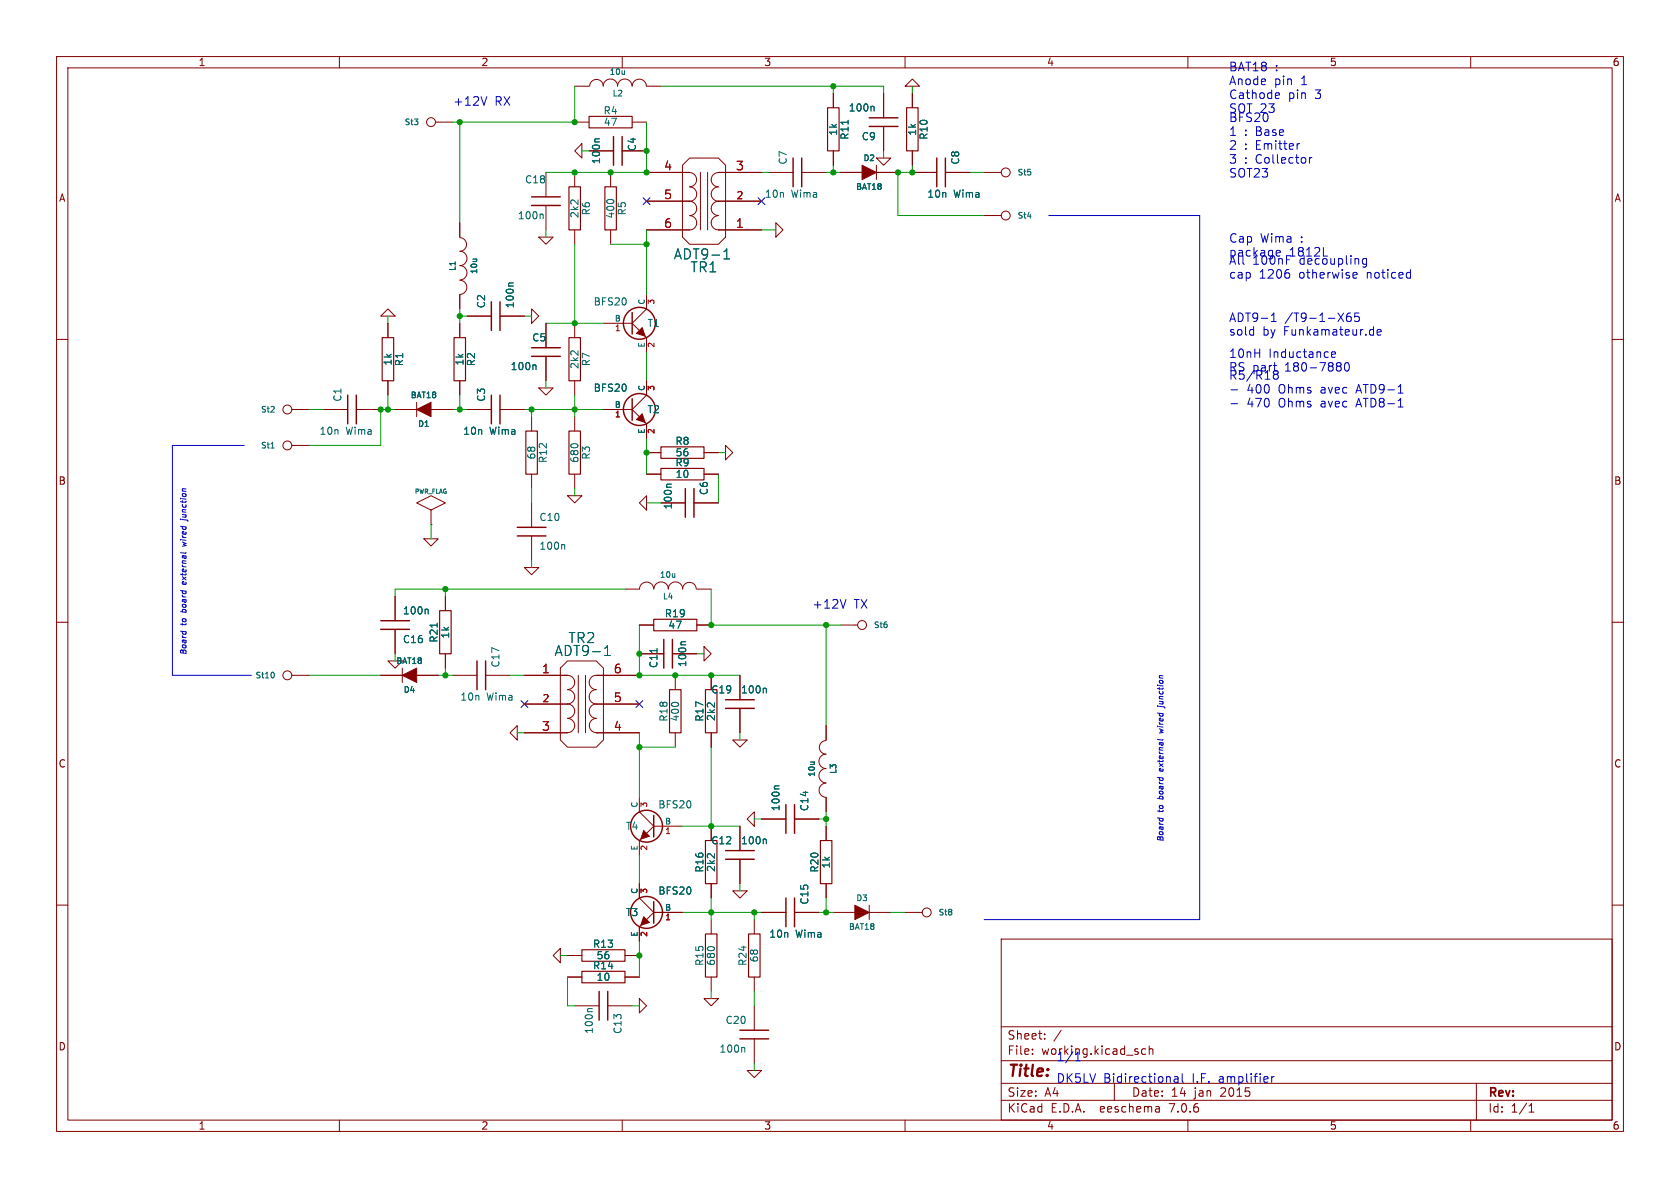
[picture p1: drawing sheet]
<svg xmlns="http://www.w3.org/2000/svg" width="297mm" height="210mm" viewBox="0 0 297 210" stroke-linecap="round" stroke-linejoin="round" font-family="sans-serif">
<g fill="none" stroke="#840000" stroke-width=".18">
<path d="M10 10h277v190h-277zM12 12h273v186h-273zM60 10v2M101.6 15.2h2.5M104.2 15.2a1.19 1.19 0 0 1 1.2-1.2 1.19 1.19 0 0 1 1.2 1.2 1.28 1.28 0 0 1 1.3-1.2 1.28 1.28 0 0 1 1.3 1.2M109.2 15.2a1.28 1.28 0 0 1 1.3-1.2 1.28 1.28 0 0 1 1.2 1.2M110 10v2M111.8 15.2a1.26 1.26 0 0 1 1.2-1.2 1.26 1.26 0 0 1 1.3 1.2M114.3 15.2h2.5M147.3 16.5v2.6M156.2 16.5v4.3M160 10v2"/>
<path d="M160 15.2l1.3-1.2 1.3 1.2zM161.3 16.5v2.6M210 10v2M260 10v2M77 21.6h3M81.3 39.4v2.5M96.5 30.5v4.3M96.5 36.3v4.3M101.6 26.7l1.3-1.3v2.5zM101.6 30.5v2.5M101.6 21.6h2.5M104.1 26.7h4.4"/>
<path d="M107.9 30.5v2.5M110 26.7h4.3M111.8 21.6h2.5M114.3 30.5h7.6M114.3 35.6h7.6M121.9 30.5a1.26 1.26 0 0 1 1.2 1.3 1.26 1.26 0 0 1-1.2 1.2M121.9 27.9h5.1l1.3 1.3v12.7l-1.3 1.3h-5.1l-1.3-1.3v-12.7zM121.9 33a1.26 1.26 0 0 1 1.3 1.3 1.26 1.26 0 0 1-1.3 1.3M121.9 35.6a1.26 1.26 0 0 1 1.3 1.2 1.26 1.26 0 0 1-1.3 1.3M121.9 38.1a1.26 1.26 0 0 1 1.3 1.3 1.26 1.26 0 0 1-1.3 1.2h-7.6M123.8 30.5v10.1M125.1 30.5v10.1"/>
<path d="M127 33a1.26 1.26 0 0 0-1.3 1.3 1.26 1.26 0 0 0 1.3 1.3M127 35.6a1.26 1.26 0 0 0-1.3 1.2 1.26 1.26 0 0 0 1.3 1.3M127 38.1a1.26 1.26 0 0 0-1.3 1.3 1.26 1.26 0 0 0 1.3 1.2h7.6M127 35.6h7.6M134.6 30.5h-7.6a1.26 1.26 0 0 0-1.3 1.3 1.26 1.26 0 0 0 1.3 1.2M135.9 30.5h4.3M137.2 39.4l1.2 1.2-1.2 1.3zM141.7 30.5h4.3M147.3 26.7v2.5M148.6 30.5h3.8M154.9 27.9h2.6l-1.3 1.3zM154.9 30.5h3.8"/>
<path d="M154.9 29.2v2.6M156.2 22.4v4.3M161.3 30.5h4.3M161.3 26.7v2.5M167.1 30.5h4.3M174 30.5h3M174 38.1h3M10 60h2M67.3 55.9l1.3-1.3 1.2 1.3zM68.6 57.2v2.5M81.3 52.1v2.5M81.3 57.2v2.5"/>
<path d="M81.3 49.5a1.26 1.26 0 0 1 1.2 1.3 1.26 1.26 0 0 1-1.2 1.2M81.3 46.9a1.28 1.28 0 0 1 1.3 1.3 1.28 1.28 0 0 1-1.3 1.3M81.3 42a1.19 1.19 0 0 1 1.2 1.2 1.19 1.19 0 0 1-1.2 1.2 1.28 1.28 0 0 1 1.3 1.3 1.28 1.28 0 0 1-1.3 1.3M82.5 55.9h4.4M88.4 55.9h4.3M94 54.6l1.2 1.3-1.2 1.3zM95.2 41.9h2.6l-1.3 1.3zM96.5 57.2v4.3M101.6 40.6v2.6M101.6 57.2v2.5M106.7 57.2h5.1M107.9 40.6v2.6"/>
<path d="M111.8 57.2l1.2 1.2M114 59.4l.3 .3v2.5M114.3 52.1v2.5l-2.5 2.6M285 60h2M51.6 72.4h3M51.6 78.7h3M57.1 72.4h4.4M63 72.4h4.3M68.6 67.3v2.6M69.8 72.4h3.9M73.7 71.1v2.6M76.2 72.4h3.8"/>
<path d="M81.3 67.3v2.6M82.5 72.4h4.4M88.4 72.4h4.3M94 73.7v2.5M95.2 68.6h2.6l-1.3 1.3zM96.5 63v4.3M101.6 67.3v2.6M101.6 73.7v2.5M106.7 72.4h5.1M111.8 72.4l1.2 1.3M114 74.7l.3 .2v2.6M114.3 67.3v2.6l-2.5 2.5"/>
<path d="M128.3 78.7l1.2 1.3-1.2 1.3zM73.7 88.9l2.5-1.3 2.5 1.3-2.5 1.3zM74.9 95.3h2.6l-1.3 1.2zM76.2 90.2v2.5M76.2 92.7h.1M94 83.8v2.6M94 88.9v4.3M94 94.7v4.4M100.3 87.6h2.6l-1.3 1.3zM101.6 83.8v2.6M113 88.9l1.3-1.3v2.6zM114.3 83.8h2.5"/>
<path d="M114.3 80h2.5M116.8 88.9h4.4M122.7 88.9h4.3M124.5 83.8h2.5M124.5 80h2.5M10 110h2M51.6 119.4h3M67.3 119.4h3.8M68.6 116.8h2.5l-1.3 1.3zM69.8 105.4v4.3M69.8 111.3v4.3M71.1 118.1v2.6"/>
<path d="M73.7 119.4h3.8M78.7 105.4v2.6M78.7 115.6v2.5M80 119.4h4.3M85.9 119.4h4.3M92.7 119.4h7.6a1.26 1.26 0 0 1 1.3 1.2 1.26 1.26 0 0 1-1.3 1.3M92.7 100.3h2.5l-1.2 1.3zM99.1 118.1l1.2-1.3h5.1l1.3 1.3v12.7l-1.3 1.3h-5.1l-1.2-1.3zM102.2 119.4v10.1M103.5 119.4v10.1M110.5 104.1h2.5M113 119.4h-7.6a1.26 1.26 0 0 0-1.2 1.2 1.26 1.26 0 0 0 1.2 1.3"/>
<path d="M113 115.6h4.3M113 110.5h2.6M113.1 104.1a1.26 1.26 0 0 1 1.2-1.2 1.26 1.26 0 0 1 1.3 1.2 1.3 1.3 0 0 1 1.3-1.2 1.3 1.3 0 0 1 1.3 1.2M118.1 104.1a1.28 1.28 0 0 1 1.3-1.2 1.28 1.28 0 0 1 1.3 1.2M118.9 115.6h4.3M119.4 119.4v2.5M120.7 104.1a1.21 1.21 0 0 1 1.2-1.2 1.21 1.21 0 0 1 1.2 1.2M123.2 104.1h2.5M123.2 110.5h2.5M124.5 114.3l1.2 1.3-1.2 1.2zM125.7 119.4v2.5M130.8 119.4v4.3"/>
<path d="M148.6 110.5h3M285 110h2M90.2 129.5l1.2-1.2v2.5zM92.7 124.5h7.6a1.26 1.26 0 0 1 1.3 1.2 1.26 1.26 0 0 1-1.3 1.3M92.7 129.5h7.6M100.3 127a1.26 1.26 0 0 1 1.3 1.3 1.26 1.26 0 0 1-1.3 1.2M100.3 121.9a1.26 1.26 0 0 1 1.3 1.3 1.26 1.26 0 0 1-1.3 1.2M105.4 121.9a1.26 1.26 0 0 0-1.2 1.3 1.26 1.26 0 0 0 1.2 1.2M105.4 129.5h7.6M105.4 127a1.26 1.26 0 0 0-1.2 1.3 1.26 1.26 0 0 0 1.2 1.2M113 124.5h-7.6a1.26 1.26 0 0 0-1.2 1.2 1.26 1.26 0 0 0 1.2 1.3M119.4 129.5v2.6"/>
<path d="M125.7 129.5v2.6M129.5 130.8h2.6l-1.3 1.3zM130.8 125.2v4.3M146 133.3a1.27 1.27 0 0 0-1.2 1.3 1.27 1.27 0 0 0 1.2 1.2 1.3 1.3 0 0 0-1.2 1.3 1.3 1.3 0 0 0 1.2 1.3 1.26 1.26 0 0 0-1.2 1.3 1.26 1.26 0 0 0 1.2 1.2M146 130.9a1.21 1.21 0 0 0-1.1 1.2 1.21 1.21 0 0 0 1.1 1.2M146 128.3v2.5M10 160h2M113 141v2.5l2.6 2.6M113 156.2v2.6l2.6 2.5M113.3 148.3l-.3 .3v2.5M115.6 146.1l-1.3 1.2M115.6 146.1h5"/>
<path d="M125.7 146.1v2.5M125.7 156.2v2.6M129.5 157.5h2.6l-1.3 1.3zM130.8 146.1v4.3M130.8 151.9v4.3M133.3 143.5v2.6l-1.2-1.3zM134.6 144.8h4.3M140.5 144.8h4.3M146 141v2.5M146 146.1v2.5M146 156.2v2.6M285 160h2"/>
<path d="M97.8 168.9l1.3-1.3v2.6zM100.3 172.7h2.6M100.3 168.9h2.6M101.6 177.8h4.3M107.4 177.8h4.4M110.5 172.7h2.5M110.5 168.9h2.5M113 176.5l1.3 1.3-1.3 1.3zM113.3 163.6l-.3 .2v2.6M115.6 161.3l-1.3 1.3M115.6 161.3h5M124.5 176.5h2.5l-1.3 1.3z"/>
<path d="M125.7 162.6v2.5M125.7 172.7v2.6M133.3 162.6v2.5M133.3 172.7v2.6M133.3 177.8v4.3M134.6 161.3h4.3M140.5 161.3h4.3M147.3 161.3h3.8M153.7 160v2.6M153.7 161.3h3.8M160 161.3h3.1M177 166h108v32h-108z"/>
<path d="M60 198v2M110 198v2M132.1 189.2h2.5l-1.3 1.3zM133.3 183.6v4.4M160 198v2M177 194.5h108M177 191.5h108M177 187.5h108M177 181.5h108M182.5 186.3v.1M182.5 185.5v.1M184.7 183.6v.1"/>
<path d="M184.7 182.8v.1M187.6 182.1l-1.3 2M197 191.5v3M202.5 185.5l-.4-.1-.3 .3v.4l.2 .2h.5M203.2 185.5l.2-.1 .3 .1 .1 .9M203.2 184.9v1.5M204.9 195.7l.1 .9M205 196.5l-.2 .1M205 196h-.2M210 198v2M260 198v2M261 191.5v6.5"/>
<path d="M270.3 196.6h.9M270.3 195.5l.4-.4v1.5"/>
<circle cx="76.2" cy="21.6" r=".79"/>
<circle cx="177.8" cy="38.1" r=".79"/>
<circle cx="177.8" cy="30.5" r=".79"/>
<circle cx="50.8" cy="78.7" r=".79"/>
<circle cx="50.8" cy="72.4" r=".79"/>
<circle cx="50.8" cy="119.4" r=".79"/>
<circle cx="152.4" cy="110.5" r=".79"/>
<circle cx="163.8" cy="161.3" r=".79"/>
</g>
<g fill="none" stroke="#840000" stroke-width=".25">
<path d="M94 36.3h5.1M94 34.8h5.1M108.5 24.1v5.1M110 24.1v5.1M140.2 27.9v5.1M141.7 27.9v5.1M153.7 20.8h5M153.7 22.4h5M165.6 27.9v5.1M167.1 27.9v5.1M86.9 53.3v5.1M88.4 53.3v5.1"/>
<path d="M111.8 55.2v3.9M61.5 69.9v5M63 69.9v5M86.9 69.9v5M88.4 69.9v5M94 63h5.1M94 61.5h5.1M111.8 70.5v3.8M91.4 94.7h5.1M91.4 93.2h5.1M121.2 86.4v5M122.7 86.4v5"/>
<path d="M67.3 109.7h5.1M67.3 111.3h5.1M84.3 116.8v5.1M85.9 116.8v5.1M117.3 113v5.1M118.9 113v5.1M128.3 125.2h5M128.3 123.7h5M115.6 144.1v3.9M115.6 159.4v3.8M128.3 151.9h5M128.3 150.4h5"/>
<path d="M138.9 142.2v5.1M138.9 158.8v5M140.5 142.2v5.1M140.5 158.8v5M105.9 175.3v5M107.4 175.3v5M130.8 183.6h5.1M130.8 182.1h5.1"/>
<circle cx="113" cy="57.1" r="2.82"/>
<circle cx="113" cy="72.4" r="2.82"/>
<circle cx="114.3" cy="146" r="2.82"/>
<circle cx="114.3" cy="161.3" r="2.82"/>
</g>
<g fill="none" stroke="#006464" stroke-width=".18">
<path d="M154.3 18.8l.2 .2v.6M95.8 37.8l.2 .2v.7M106 24.5h-.7l-.2 .2M149.9 21.3v.7M90.7 50h-.6l-.2 .2M128 45.8h1M128 44.5l.5-.5v1.8M47.9 79.2h.6M94.6 64.5l.2 .2v.6M99.7 96.3l.1 .1v.7M118.7 85.6h-.7l-.2 .2M48.4 118.9l.1 .3-.1 .5"/>
<path d="M75.5 107.7l.2 .2v.6M77.3 110.2v.7M106.9 115.9h1M106.9 114.6l.5-.5v1.8M116.1 114.7v.7M121.2 113.4h-.6l-.2 .2M135.3 121.7l.2 .1v.7M137.7 138.9h-.6l-.2 .2M135.3 148.3l.2 .2v.7M104.7 178.3h-.6l-.2 .2M131.5 185.2l.2 .1v.7"/>
</g>
<g fill="none" stroke="#840000" stroke-width=".2">
<path d="M146.3 19.1h2v7.6h-2zM160.3 19.1h2v7.6h-2zM100.6 33h2v7.6h-2zM104.1 20.6h7.7v2h-7.7zM106.9 33h2.1v7.6h-2.1zM67.6 59.7h2v7.6h-2zM80.3 59.7h2v7.6h-2zM100.6 59.7h2v7.6h-2zM93 76.2h2v7.6h-2zM100.6 76.2h2v7.6h-2zM116.8 79h7.7v2h-7.7zM116.8 82.8h7.7v2h-7.7z"/>
<path d="M77.7 108h2.1v7.6h-2.1zM115.6 109.5h7.6v2h-7.6zM118.4 121.9h2v7.6h-2zM124.7 121.9h2v7.6h-2zM124.7 148.6h2v7.6h-2zM145 148.6h2.1v7.6h-2.1zM102.9 171.7h7.6v2h-7.6zM102.9 167.9h7.6v2h-7.6zM124.7 165.1h2v7.6h-2zM132.3 165.1h2.1v7.6h-2.1z"/>
</g>
<g fill="#840000" stroke="#840000" stroke-width=".18">
<path d="M71.1 119.4l2.6-1.3v2.6z"/>
<path d="M151.1 160l2.6 1.3-2.6 1.3z"/>
<path d="M152.4 29.2l2.5 1.3-2.5 1.3z"/>
<path d="M113.8 146.8l1 1-1.5 .5z"/>
<path d="M113.8 162.1l1 1-1.5 .5z"/>
<path d="M112.5 58.9l1-1 .5 1.5z"/>
<path d="M112.5 74.2l1-1 .5 1.5z"/>
<path d="M73.7 72.4l2.5-1.3v2.6z"/>
</g>
<g fill="none" stroke="#0000c2" stroke-width=".18">
<path d="M86.1 17.1l-.5 1.5M225.7 16.4l.4 .1 .1 .3-.7 .1M226.1 17.3l-.4 .1M185.4 38.1h26.7v124.5h-38.1M229.8 25.4l-.4 .1M231.5 27.8v1.1M231.9 27.8l-.3 .1-.1 .2M221.5 58.2l.1 .1M221.6 57.7v1.5M221.6 59.2h-.1M224.8 56.8h.8M224.8 55.8l.4-.5v1.5"/>
<path d="M225.8 44.3h.5v.3l-.7 .2M227.9 48.3l.1 .2-.1 .6M236.5 55.3l1 1.5M237.5 55.3l-1 1.5M238.7 55.3a.59 .59 0 0 0-.7 .7v.6l.2 .2h.4l.2-.1 .1-.5-.2-.2-.4-.1-.3 .3M239.4 48.2h.4l.1 .3-.7 .2M239.8 49.1l-.4 .1M240.2 55.3h-.7v.8l.2-.2 .5 .1 .1 .2-.1 .5-.2 .1-.5-.1M240.9 47.2h.4M241.6 45.7v1.2l-.2 .3M241.6 45.8l-.5-.1-.2 .3v.4l.1 .2h.6M243.5 58.7l.7-.1-.1-.3-.4-.1-.2 .3v.7h.6"/>
<path d="M248.9 48.2h.4M249.3 49.1l-.4 .1M249.3 47.6v1.6M43.2 78.7h-12.7v40.7h13.9M217.6 68.9h1.2M217.6 71.4h1.2M225.1 64.6h.6M225.4 65.5h.3l.3 .3-.3 .4M225.4 66.2h.3M225.5 65.6h.2M225.7 66.2l.3 .3-.1 .4-.2 .1-.5-.1M235.4 62.7l.7-.2-.1-.2-.4-.1-.2 .2 .1 .7h.5"/>
<path d="M236.5 64.1l.5 .1 .1 .2-.3 .3M236.5 64.7h.3M236.8 64.7l.2 .2 .1 .4-.3 .3h-.3M237.8 64.2l.2-.1a.81 .81 0 0 1 .6 .6 .81 .81 0 0 1-.3 .8l-.1 .1a.81 .81 0 0 1-.4-1.4zM247.2 69.5h.8M247.2 71.9h.8M31.9 91.8h.1M32.2 91.8l1 .2M32.4 96.2l.5 .3-.7 .1M31.9 111.6l1 .1M32.5 102.8l.1 .5M32.9 103.2l-.2 .1-.4-.1"/>
<path d="M149.6 106l-.5 1.5M204.6 124.8h.1M205 124.9l.9 .1M205.1 129.2l.5 .3-.6 .1M205.2 135.8l.1 .5M205.6 136.2l-.1 .1-.5-.1M204.6 144.6l1 .1M207.6 190.4h.6l.1 .9M208.3 190.7h-.5a.3 .3 0 0 0-.3 .3 .3 .3 0 0 0 .3 .3h.5M209 189.8v1.3l.2 .2M224.8 190.3v1M225.3 190.3l-.3 .1-.2 .2"/>
</g>
<g fill="none" stroke="#009600" stroke-width=".18">
<path d="M101.6 15.2v6.4h-21.6M116.8 15.2h39.4v1.3M147.3 15.2v1.3M161.3 15.2v1.3M81.3 21.6v17.8M102.9 26.7h1.2M114.3 21.6v8.9h-17.8M134.6 30.5h1.3M146 30.5h2.6M147.3 29.2v1.3M156.2 26.7v1.2M161.3 29.2v1.3h-2.6v7.6h15.3"/>
<path d="M171.4 30.5h2.6M68.6 55.9v1.3M81.3 55.9h1.2M81.3 54.6v2.6M92.7 55.9h1.3M96.5 40.6v1.3M96.5 57.2h10.2M101.6 43.2v14M107.9 43.2h6.4M114.3 40.6v11.5M134.6 40.6h2.6M54.6 72.4h2.5"/>
<path d="M68.6 69.9v2.5M69.8 72.4h-2.5v6.3h-12.7M80 72.4h2.5M81.3 69.9v2.5M92.7 72.4h14M94 72.4v1.3M96.5 67.3v1.3M101.6 69.9v3.8M114.3 62.2v5.1M114.3 77.5v6.3M76.2 92.7v2.6M94 86.4v2.5"/>
<path d="M94 99.1v1.2M101.6 86.4v1.2M114.3 88.9h2.5M127 83.8v5.1M127 80h1.3M54.6 119.4h12.7M69.8 115.6v1.2M77.5 119.4h2.5M78.7 104.1v1.3M78.7 118.1v1.3M90.2 119.4h2.5M110.5 104.1h-40.7v1.3"/>
<path d="M113 110.5v8.9h17.8M123.2 115.6h1.3M125.7 104.1v6.4h22.9M146 110.5v17.8M91.4 129.5h1.3M113 129.5v11.5M113 132.1h6.4M125.7 132.1v14M130.8 129.5v1.3M113 151.1v5.1M120.6 146.1h10.2M125.7 158.8v3.8"/>
<path d="M130.8 156.2v1.3M133.3 144.8h1.3M144.8 144.8h1.2M146 143.5v2.6M146 158.8v2.5M99.1 168.9h1.2M100.3 172.7v5.1h1.3M111.8 177.8h1.2M113 166.4v6.3M120.6 161.3h14M125.7 175.3v1.2M133.3 161.3v1.3"/>
<path d="M133.3 175.3v2.5M144.8 161.3h2.5M157.5 161.3h2.5M133.3 188v1.2"/>
</g>
<path d="M113.7 35l1.2 1.2M114.9 35l-1.2 1.2M134 35l1.2 1.2M135.2 35l-1.2 1.2M92.1 123.9l1.2 1.2M93.3 123.9l-1.2 1.2M112.4 123.9l1.2 1.2M113.6 123.9l-1.2 1.2" fill="none" stroke="#000084" stroke-width=".18"/>
<g fill="#009600" stroke="#009600" stroke-width=".18">
<circle cx="113" cy="119.4" r=".46"/>
<circle cx="78.7" cy="104.1" r=".46"/>
<circle cx="78.7" cy="119.4" r=".46"/>
<circle cx="114.3" cy="30.5" r=".46"/>
<circle cx="114.3" cy="43.2" r=".46"/>
<circle cx="114.3" cy="26.7" r=".46"/>
<circle cx="107.9" cy="30.5" r=".46"/>
<circle cx="101.6" cy="30.5" r=".46"/>
<circle cx="81.3" cy="21.6" r=".46"/>
<circle cx="101.6" cy="21.6" r=".46"/>
<circle cx="81.3" cy="55.9" r=".46"/>
<circle cx="81.3" cy="72.4" r=".46"/>
<circle cx="101.6" cy="57.2" r=".46"/>
<circle cx="146" cy="110.5" r=".46"/>
<circle cx="146" cy="144.8" r=".46"/>
<circle cx="113" cy="115.6" r=".46"/>
<circle cx="125.7" cy="110.5" r=".46"/>
<circle cx="119.4" cy="119.4" r=".46"/>
<circle cx="114.3" cy="80" r=".46"/>
<circle cx="125.7" cy="146.1" r=".46"/>
<circle cx="125.7" cy="161.3" r=".46"/>
<circle cx="133.3" cy="161.3" r=".46"/>
<circle cx="146" cy="161.3" r=".46"/>
<circle cx="125.7" cy="119.4" r=".46"/>
<circle cx="113" cy="132.1" r=".46"/>
<circle cx="101.6" cy="72.4" r=".46"/>
<circle cx="94" cy="72.4" r=".46"/>
<circle cx="68.6" cy="72.4" r=".46"/>
<circle cx="67.3" cy="72.4" r=".46"/>
<circle cx="113" cy="168.9" r=".46"/>
<circle cx="147.3" cy="15.2" r=".46"/>
<circle cx="161.3" cy="30.5" r=".46"/>
<circle cx="147.3" cy="30.5" r=".46"/>
<circle cx="158.7" cy="30.5" r=".46"/>
</g>
<text font-size="2.8" fill="#840000" x="178" y="190.9">Title:</text>
<g font-size="2.5" fill="#006464">
<text x="119" y="46.1">ADT9-1</text>
<text x="122" y="48.4">TR1</text>
<text x="100.4" y="113.9">TR2</text>
<text x="98" y="116.2">ADT9-1</text>
</g>
<g font-size="2.1" fill="#0000c2">
<text x="217.2" y="12.7">BAT18</text>
<text x="217.2" y="15.2">Anode</text>
<text x="217.2" y="17.6">Cathode</text>
<text x="225.2" y="15.2">pin</text>
<text x="225.4" y="12.7">:</text>
<text x="227.7" y="17.6">pin</text>
<text x="230" y="15.2">1</text>
<text x="232.5" y="17.6">3</text>
<text x="80" y="18.8">+12V</text>
<text x="87.4" y="18.8">RX</text>
<text x="217.2" y="20.1">SOT 23</text>
<text x="217.2" y="21.7">BFS20</text>
<text x="217.2" y="24.1">1</text>
<text x="217.2" y="26.6">2</text>
<text x="217.2" y="29">3</text>
<text x="219.9" y="24.1">: Base</text>
<text x="219.9" y="26.6">: Emitter</text>
<text x="219.9" y="29">: Collector</text>
<text x="217.2" y="31.5">SOT23</text>
<text x="217.2" y="46.9">All</text>
<text x="217.2" y="43">Cap</text>
<text x="217.2" y="45.5">package</text>
<text x="221.4" y="46.9">100nF</text>
<text x="222.8" y="43">Wima</text>
<text x="227.8" y="45.5">1812L</text>
<text x="229.7" y="46.9">decoupling</text>
<text x="230" y="43">:</text>
<text x="217.2" y="49.4">cap</text>
<text x="222.5" y="49.4">1206</text>
<text x="229.7" y="49.4">otherwise</text>
<text x="241.7" y="49.4">noticed</text>
<text x="217.2" y="57">ADT9-1</text>
<text x="217.2" y="59.4">sold</text>
<text x="223.2" y="59.4">by</text>
<text x="227" y="59.4">Funkamateur.de</text>
<text x="227.1" y="57">/T9-1-X65</text>
<text x="217.2" y="63.4">10nH</text>
<text x="217.2" y="65.8">RS part</text>
<text x="224.2" y="63.4">Inductance</text>
<text x="227.2" y="65.8">180-7880</text>
<text x="217.2" y="67.2">R5/R18</text>
<text x="220.4" y="69.7">400</text>
<text x="226" y="69.7">Ohms</text>
<text x="233.6" y="69.7">avec</text>
<text x="240.1" y="69.7">ATD9-1</text>
<text x="220.4" y="72.1">470</text>
<text x="226" y="72.1">Ohms</text>
<text x="233.6" y="72.1">avec</text>
<text x="240.1" y="72.1">ATD8-1</text>
<text x="143.5" y="107.7">+12V</text>
<text x="150.9" y="107.7">TX</text>
<text x="184.1" y="186.7">working.kicad_sch</text>
<text x="186.7" y="191.5">DK5LV</text>
<text x="186.7" y="187.7">1/1</text>
<text x="195" y="191.5">Bidirectional</text>
<text x="210.8" y="191.5">I.F.</text>
<text x="215.6" y="191.5">amplifier</text>
</g>
<g font-size="2.1" fill="#a90000">
<text x="117.3" y="30.2">4</text>
<text x="117.3" y="35.3">5</text>
<text x="130" y="30.2">3</text>
<text x="117.3" y="40.4">6</text>
<text x="130" y="40.4">1</text>
<text x="95.7" y="119.1">1</text>
<text x="108.4" y="119.1">6</text>
<text x="108.4" y="124.2">5</text>
<text x="95.7" y="129.3">3</text>
<text x="108.4" y="129.3">4</text>
</g>
<g font-size="2.1" fill="#840000">
<text x="178" y="184">Sheet:</text>
<text x="178" y="186.7">File:</text>
<text x="178" y="196.9">KiCad</text>
<text x="178" y="194.1">Size:</text>
<text x="184.7" y="194.1">A4</text>
<text x="185.7" y="196.9">E.D.A.</text>
<text x="194.6" y="196.9">eeschema</text>
<text x="200" y="194.1">Date:</text>
<text x="207" y="196.9">7.0.6</text>
<text x="207" y="194.1">14</text>
<text x="211.2" y="194.1">jan</text>
<text x="215.9" y="194.1">2015</text>
<text x="263" y="194.3">Rev:</text>
<text x="263" y="196.9">Id:</text>
<text x="267.1" y="196.9">1/1</text>
</g>
<g font-size="1.8" fill="#840000">
<text x="35" y="11.9">1</text>
<text x="85" y="11.9">2</text>
<text x="135" y="11.9">3</text>
<text x="185" y="11.9">4</text>
<text x="235" y="11.9">5</text>
<text x="285" y="11.9">6</text>
<text x="10.3" y="35.9">A</text>
<text x="285.3" y="35.9">A</text>
<text x="10.3" y="85.9">B</text>
<text x="285.3" y="85.9">B</text>
<text x="10.3" y="135.9">C</text>
<text x="285.3" y="135.9">C</text>
<text x="10.3" y="185.9">D</text>
<text x="285.3" y="185.9">D</text>
<text x="35" y="199.9">1</text>
<text x="85" y="199.9">2</text>
<text x="135" y="199.9">3</text>
<text x="185" y="199.9">4</text>
<text x="235" y="199.9">5</text>
<text x="285" y="199.9">6</text>
</g>
<g font-size="1.8" fill="#006464">
<text x="106.6" y="20.4">R4</text>
<text x="106.6" y="22.5">47</text>
<text x="149.9" y="19.9">100n</text>
<text x="106.3" y="29.1" transform="rotate(-90 106.3 29.1)">100n</text>
<text x="112.6" y="26.8" transform="rotate(-90 112.6 26.8)">C4</text>
<text x="139.3" y="29.2" transform="rotate(-90 139.3 29.2)">C7</text>
<text x="148.2" y="24.1" transform="rotate(-90 148.2 24.1)">1k</text>
<text x="150.2" y="24.8" transform="rotate(-90 150.2 24.8)">R11</text>
<text x="152.2" y="25">C9</text>
<text x="162.2" y="24.1" transform="rotate(-90 162.2 24.1)">1k</text>
<text x="164.2" y="24.8" transform="rotate(-90 164.2 24.8)">R10</text>
<text x="169.8" y="29.2" transform="rotate(-90 169.8 29.2)">C8</text>
<text x="92.7" y="32.6">C18</text>
<text x="135.1" y="35.2">10n</text>
<text x="139.9" y="35.2">Wima</text>
<text x="163.8" y="35.2">10n</text>
<text x="168.6" y="35.2">Wima</text>
<text x="91.4" y="39">100n</text>
<text x="102.5" y="38.7" transform="rotate(-90 102.5 38.7)">2k2</text>
<text x="104.5" y="38.2" transform="rotate(-90 104.5 38.2)">R6</text>
<text x="108.8" y="38.7" transform="rotate(-90 108.8 38.7)">400</text>
<text x="110.8" y="38.2" transform="rotate(-90 110.8 38.2)">R5</text>
<text x="86" y="54.6" transform="rotate(-90 86 54.6)">C2</text>
<text x="91" y="54.6" transform="rotate(-90 91 54.6)">100n</text>
<text x="104.9" y="54.2">BFS20</text>
<text x="114.4" y="58">T1</text>
<text x="69.4" y="64.7" transform="rotate(-90 69.4 64.7)">1k</text>
<text x="71.5" y="64.8" transform="rotate(-90 71.5 64.8)">R1</text>
<text x="82.1" y="64.7" transform="rotate(-90 82.1 64.7)">1k</text>
<text x="84.2" y="64.8" transform="rotate(-90 84.2 64.8)">R2</text>
<text x="90.2" y="65.6">100n</text>
<text x="94" y="60.6">C5</text>
<text x="102.5" y="65.3" transform="rotate(-90 102.5 65.3)">2k2</text>
<text x="104.5" y="64.8" transform="rotate(-90 104.5 64.8)">R7</text>
<text x="60.6" y="71.1" transform="rotate(-90 60.6 71.1)">C1</text>
<text x="86" y="71.1" transform="rotate(-90 86 71.1)">C3</text>
<text x="104.9" y="69.4">BFS20</text>
<text x="56.4" y="77.1">10n</text>
<text x="61.1" y="77.1">Wima</text>
<text x="81.8" y="77.1">10n</text>
<text x="86.5" y="77.1">Wima</text>
<text x="114.4" y="73.3">T2</text>
<text x="94.8" y="81.3" transform="rotate(-90 94.8 81.3)">68</text>
<text x="96.9" y="82" transform="rotate(-90 96.9 82)">R12</text>
<text x="102.5" y="81.9" transform="rotate(-90 102.5 81.9)">680</text>
<text x="104.5" y="81.4" transform="rotate(-90 104.5 81.4)">R3</text>
<text x="119.3" y="82.7">R9</text>
<text x="119.3" y="78.8">R8</text>
<text x="119.3" y="80.9">56</text>
<text x="119.3" y="84.7">10</text>
<text x="125.3" y="87.6" transform="rotate(-90 125.3 87.6)">C6</text>
<text x="95.3" y="92.3">C10</text>
<text x="119" y="90.2" transform="rotate(-90 119 90.2)">100n</text>
<text x="95.3" y="97.4">100n</text>
<text x="71.1" y="108.8">100n</text>
<text x="71.1" y="113.9">C16</text>
<text x="77.6" y="113.7" transform="rotate(-90 77.6 113.7)">R21</text>
<text x="79.6" y="113" transform="rotate(-90 79.6 113)">1k</text>
<text x="117.4" y="109.3">R19</text>
<text x="118.1" y="111.4">47</text>
<text x="88.5" y="118.1" transform="rotate(-90 88.5 118.1)">C17</text>
<text x="116.4" y="118.2" transform="rotate(-90 116.4 118.2)">C11</text>
<text x="121.5" y="118" transform="rotate(-90 121.5 118)">100n</text>
<text x="81.3" y="124.1">10n</text>
<text x="86" y="124.1">Wima</text>
<text x="125.6" y="122.8">C19</text>
<text x="130.9" y="122.8">100n</text>
<text x="118.2" y="127.7" transform="rotate(-90 118.2 127.7)">R18</text>
<text x="120.2" y="127.6" transform="rotate(-90 120.2 127.6)">400</text>
<text x="124.6" y="127.7" transform="rotate(-90 124.6 127.7)">R17</text>
<text x="126.6" y="127.6" transform="rotate(-90 126.6 127.6)">2k2</text>
<text x="116.3" y="143.1">BFS20</text>
<text x="138" y="143.5" transform="rotate(-90 138 143.5)">100n</text>
<text x="143.1" y="143.5" transform="rotate(-90 143.1 143.5)">C14</text>
<text x="110.6" y="146.9">T4</text>
<text x="125.6" y="149.5">C12</text>
<text x="130.9" y="149.5">100n</text>
<text x="124.6" y="154.3" transform="rotate(-90 124.6 154.3)">R16</text>
<text x="126.6" y="154.2" transform="rotate(-90 126.6 154.2)">2k2</text>
<text x="144.9" y="154.3" transform="rotate(-90 144.9 154.3)">R20</text>
<text x="146.9" y="153.6" transform="rotate(-90 146.9 153.6)">1k</text>
<text x="116.3" y="158.3">BFS20</text>
<text x="143.1" y="160" transform="rotate(-90 143.1 160)">C15</text>
<text x="104.7" y="167.7">R13</text>
<text x="110.6" y="162.2">T3</text>
<text x="135.9" y="166">10n</text>
<text x="140.6" y="166">Wima</text>
<text x="104.7" y="171.6">R14</text>
<text x="105.4" y="173.6">10</text>
<text x="105.4" y="169.8">56</text>
<text x="124.6" y="170.9" transform="rotate(-90 124.6 170.9)">R15</text>
<text x="126.6" y="170.8" transform="rotate(-90 126.6 170.8)">680</text>
<text x="132.2" y="170.9" transform="rotate(-90 132.2 170.9)">R24</text>
<text x="134.2" y="170.2" transform="rotate(-90 134.2 170.2)">68</text>
<text x="105" y="182.9" transform="rotate(-90 105 182.9)">100n</text>
<text x="110.1" y="182.9" transform="rotate(-90 110.1 182.9)">C13</text>
<text x="128.2" y="181.2">C20</text>
<text x="127.1" y="186.3">100n</text>
</g>
<g font-size="1.8" fill="#a90000">
<text x="130.1" y="35.3">2</text>
<text x="95.8" y="124.2">2</text>
</g>
<g font-size="1.4" fill="#006464">
<text x="107.7" y="13.4">10u</text>
<text x="108.2" y="17.2">L2</text>
<text x="71.4" y="22.3">St3</text>
<text x="152.6" y="28.7">D2</text>
<text x="151.2" y="33.8">BAT18</text>
<text x="179.8" y="31.2">St5</text>
<text x="179.8" y="38.8">St4</text>
<text x="80.7" y="48" transform="rotate(-90 80.7 48)">L1</text>
<text x="84.6" y="48.5" transform="rotate(-90 84.6 48.5)">10u</text>
<text x="114" y="54" transform="rotate(-90 114 54)">C</text>
<text x="108.6" y="56.9">B</text>
<text x="114" y="61.5" transform="rotate(-90 114 61.5)">E</text>
<text x="72.5" y="70.6">BAT18</text>
<text x="114" y="69.2" transform="rotate(-90 114 69.2)">C</text>
<text x="46" y="73.1">St2</text>
<text x="73.8" y="75.7">D1</text>
<text x="108.6" y="72.1">B</text>
<text x="114" y="76.8" transform="rotate(-90 114 76.8)">E</text>
<text x="46" y="79.5">St1</text>
<text x="116.6" y="102.3">10u</text>
<text x="117.1" y="106.1">L4</text>
<text x="154.4" y="111.2">St6</text>
<text x="70" y="117.6">BAT18</text>
<text x="45.1" y="120.1">St10</text>
<text x="71.3" y="122.7">D4</text>
<text x="144.2" y="137.4" transform="rotate(-90 144.2 137.4)">10u</text>
<text x="148.1" y="136.9" transform="rotate(-90 148.1 136.9)">L3</text>
<text x="112.8" y="142.9" transform="rotate(-90 112.8 142.9)">C</text>
<text x="117.5" y="145.8">B</text>
<text x="112.8" y="150.4" transform="rotate(-90 112.8 150.4)">E</text>
<text x="112.8" y="158.1" transform="rotate(-90 112.8 158.1)">C</text>
<text x="117.5" y="161">B</text>
<text x="151.3" y="159.5">D3</text>
<text x="112.8" y="165.7" transform="rotate(-90 112.8 165.7)">E</text>
<text x="150" y="164.6">BAT18</text>
<text x="165.8" y="162">St8</text>
</g>
<g font-size="1.4" fill="#a90000">
<text x="116" y="54" transform="rotate(-90 116 54)">3</text>
<text x="108.6" y="58.9">1</text>
<text x="116" y="61.6" transform="rotate(-90 116 61.6)">2</text>
<text x="116" y="69.2" transform="rotate(-90 116 69.2)">3</text>
<text x="108.6" y="74.1">1</text>
<text x="116" y="76.8" transform="rotate(-90 116 76.8)">2</text>
<text x="114.8" y="142.9" transform="rotate(-90 114.8 142.9)">3</text>
<text x="117.5" y="147.8">1</text>
<text x="114.8" y="150.5" transform="rotate(-90 114.8 150.5)">2</text>
<text x="114.8" y="158.1" transform="rotate(-90 114.8 158.1)">3</text>
<text x="114.8" y="165.7" transform="rotate(-90 114.8 165.7)">2</text>
<text x="117.5" y="163">1</text>
</g>
<g font-size="1.4" fill="#0000c2">
<text x="33" y="95.9" transform="rotate(-90 33 95.9)">wired</text>
<text x="33" y="91" transform="rotate(-90 33 91)">junction</text>
<text x="33" y="102.9" transform="rotate(-90 33 102.9)">external</text>
<text x="33" y="110.6" transform="rotate(-90 33 110.6)">to</text>
<text x="33" y="108.1" transform="rotate(-90 33 108.1)">board</text>
<text x="33" y="115.9" transform="rotate(-90 33 115.9)">Board</text>
<text x="205.7" y="124" transform="rotate(-90 205.7 124)">junction</text>
<text x="205.7" y="128.9" transform="rotate(-90 205.7 128.9)">wired</text>
<text x="205.7" y="135.9" transform="rotate(-90 205.7 135.9)">external</text>
<text x="205.7" y="143.6" transform="rotate(-90 205.7 143.6)">to</text>
<text x="205.7" y="141.1" transform="rotate(-90 205.7 141.1)">board</text>
<text x="205.7" y="148.9" transform="rotate(-90 205.7 148.9)">Board</text>
</g>
<text font-size="1.1" fill="#006464" x="73.2" y="87.5">PWR_FLAG</text>
</svg>
